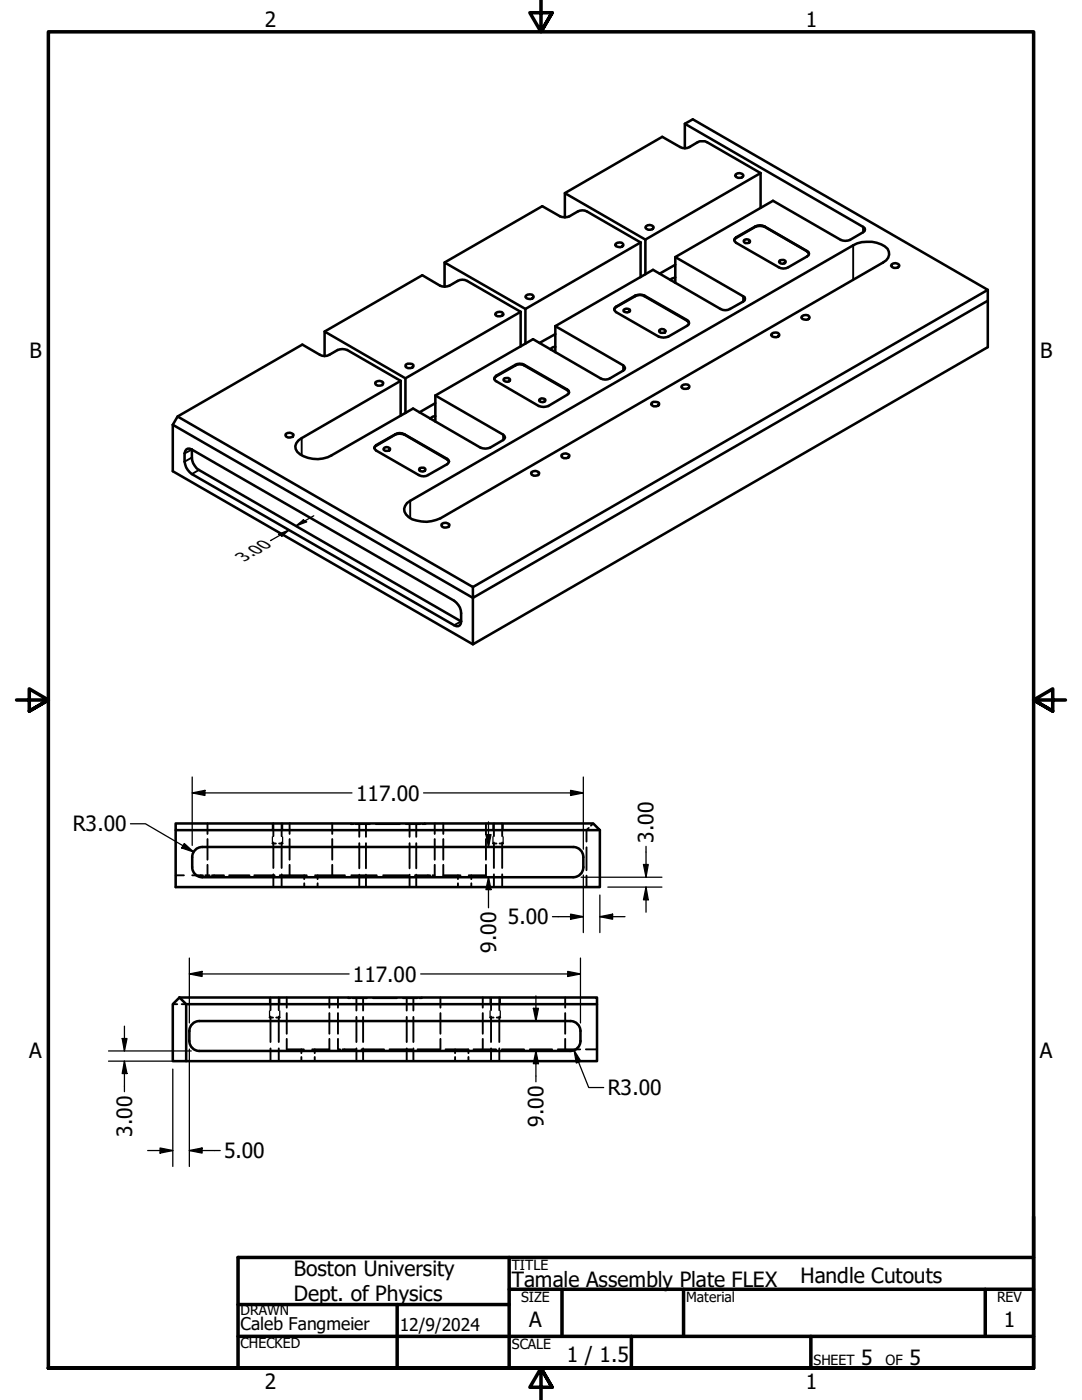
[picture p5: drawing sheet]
<svg xmlns="http://www.w3.org/2000/svg" width="216mm" height="279mm" viewBox="0 0 216 279" stroke-linecap="round" stroke-linejoin="round" font-family="sans-serif">
<!-- layer: Hidden (ANSI) -->
<g fill="none" stroke="#000" stroke-width=".38">
<path d="M35.1 174.7h1.6M38.4 174.7h2.1M41 174.7h.8M41.4 164.3v2.1M41.4 167.4v4.2M41.4 172.6v2.1M42.3 174.7h2.4M45.7 174.7h4.1M50.7 174.7h4.1M54.4 168.3h.7M54.5 164.3v2.6M54.5 168.1v5.1"/>
<path d="M54.5 174.5v2.5M55.7 168.3h.7M55.8 174.7h5.4M56.2 164.3v2.6M56.2 168.1v5.1M56.2 174.5v2.5M57.8 164.3v2.1M57.8 167.4v4.2M57.8 172.6v2.1M60.7 174.7v.8M60.7 176.3v.7M62.9 174.7h5.9"/>
<path d="M63.4 174.7v.8M63.4 176.3v.7M66.3 164.3v2.1M66.3 167.4v4.2M66.3 172.6v2.1M70 164.5h.5M70 164.3v.1M70.1 174.7h5.1M70.9 164.5h2.9M71.7 164.5v2.5M71.7 168.3v5M71.7 174.6v2.4"/>
<path d="M73 164.5v2.5M73 168.3v5M73 174.6v2.4M75 164.5h4.8M76.5 174.7h5M81 164.5h2.8M81.7 164.5v2.5M81.7 168.3v5M81.7 174.6v2.4M82.8 174.7h3.1M83.1 164.5v2.5M83.1 168.3v5"/>
<path d="M83.1 174.6v2.4M84.3 164.5h.4M84.7 164.3v.1M86.7 172.6v2.1h-.4M86.7 164.3v2.1M86.7 167.4v4.2M88.5 172.6v2.1h3.4M88.5 164.3v2.1M88.5 167.4v4.2M91.4 174.7v.8M91.4 176.3v.7M94 174.7v.8"/>
<path d="M94 176.3v.7M97 172.6v2.1h-3.5M97 164.3v2.1M97 167.4v4.2M98.4 168.3h.7M98.6 164.3v2.6M98.6 168.1v5.1M98.6 174.5v2.5M99.7 168.3h.7M100.2 164.3v2.6M100.2 168.1v5.1M100.2 174.5v2.5"/>
<path d="M117 169.1v4.6M117 174.8v2.2M117.5 165.2l-.5 .5v2.3M118.4 164.3l-.5 .5M54 199.1v2.5M55.6 199.1v2.5M57.2 199.1v2M65.7 199.1v2M67.4 199.1v2M69.5 199.1v.1h.4M70.4 199.2h2.8M71.1 199.2v2.5"/>
<path d="M72.5 199.2v2.5M74.4 199.2h4.8M80.4 199.2h2.8M81.2 199.2v2.5M82.5 199.2v2.5M84.1 199.1v.1h-.4M87.9 199.1v2M96.3 199.1v2M98 199.1v2.5M99.6 199.1v2.5M112.8 199.1v2M34.5 200.4h.9"/>
<path d="M36.3 200.4h.8M53.8 203.1h.7M54 202.9v5.1M54 209.2v2.6M55.1 203.1h.7M55.6 202.9v5.1M55.6 209.2v2.6M57.2 202.2v4.1M57.2 207.3v2.1h3.4M60.1 209.4v.8M60.1 210.9v.9M62.8 209.4v.8"/>
<path d="M62.8 210.9v.9M65.7 202.2v4.1M65.7 207.3v2.1h-3.4M67.4 207.3v2.1h.5M67.4 202.2v4.1M68.3 209.4h2.8M71.1 202.9v5.1M71.1 209.2v2.6M72.1 209.4h4.5M72.5 202.9v5.1M72.5 209.2v2.6M77.7 209.4h4.5"/>
<path d="M81.2 202.9v5.1M81.2 209.2v2.6M82.5 202.9v5.1M82.5 209.2v2.6M83.3 209.4h4.5M87.9 202.2v4.1M87.9 207.3v2.1M88.9 209.4h4.5M90.8 209.4v.8M90.8 210.9v.9M93.5 209.4v.8M93.5 210.9v.9"/>
<path d="M94.5 209.4h4.5M96.3 202.2v4.1M96.3 207.3v2.1M97.8 203.1h.7M98 202.9v5.1M98 209.2v2.6M99.1 203.1h.7M99.6 202.9v5.1M99.6 209.2v2.6M100.1 209.4h4.5M105.7 209.4h4.5M111.3 209.4h4.5"/>
<path d="M112.8 202.2v4.1M112.8 207.3v2.1M116.9 209.4h2.2"/>
</g>
<g fill="#000">
<circle cx="70" cy="164.5" r=".19"/>
<circle cx="84.7" cy="164.5" r=".19"/>
</g>
<!-- layer: Hidden Narrow (ANSI) -->
<g fill="none" stroke="#000" stroke-width=".25">
<path d="M54.4 164.3v1.4M54.4 167v1.3M56.4 164.3v1.4M56.4 167v1.3M98.4 164.3v1.4M98.4 167v1.3M100.4 164.3v1.4M100.4 167v1.3M53.8 199.1v1.3M55.8 199.1v1.3M97.8 199.1v1.3M99.8 199.1v1.3"/>
<path d="M53.8 201.7v1.4M55.8 201.7v1.4M97.8 201.7v1.4M99.8 201.7v1.4"/>
</g>
<!-- layer: Visible (ANSI) -->
<g fill="none" stroke="#000" stroke-width=".51">
<path d="M136.7 29.6v-4.9l35.8 20.8v.6l-2.9 1.8a2.32 2.32 0 0 1-1.8 0l-13.6-7.8-19.5 11.2v5.2M136.7 24.7l1.5-.9 58.9 34-102.7 59.4-59-34.1-.9 1.7M146.8 34.8a.95 .95 0 0 1 1.5 .3 1.01 1.01 0 0 1-1.6 0zM151.8 34.5l-10.7-6.1a2.48 2.48 0 0 0-1.9 0 3.3 3.3 0 0 1-3.1 1.1l-4-2.2-19.4 11.2M151.8 34.5v7M151.8 34.5l-23 13.3M88.7 57.2v-4.8l16.1 9.3M105 59a.95 .95 0 0 1 1.5 .3 1.01 1.01 0 0 1-1.7-.1zM112.7 43.4v-4.9l16.1 9.3M122.9 48.6a.95 .95 0 0 1 1.5 .4 1.01 1.01 0 0 1-1.7-.1zM127.8 48.4l-10.6-6.2a1.91 1.91 0 0 0-1.9 0 3.5 3.5 0 0 1-3.2 1.1l-3.9-2.2-19.5 11.3M127.8 48.4v6.9"/>
<path d="M127.8 48.4l-23 13.3M128.8 47.8v6.9M128.9 45.1a.95 .95 0 0 1 1.5 .4 1.01 1.01 0 0 1-1.6-.1zM134.7 51.3l13.9 8v.6l-2.9 1.8a1.91 1.91 0 0 1-1.9 0l-13.5-7.9-19.5 11.3M134.7 55.4l-.7 .2-.2 .3M134.7 52.8l-3.1 1.8M146.5 47.9l.4-.4 3.8-2.2a2.48 2.48 0 0 1 1.9 0l8.4 4.9 .4 .5M146.6 47.6l4.1-2.4a1.91 1.91 0 0 1 1.9 0l8.8 5.2v.5l-.4 .3-3.7 2.1a1.91 1.91 0 0 1-1.9 0l-8.5-4.8-.4-.6zM148.5 47.9l.9-.1 .3 .4a.72 .72 0 0 1-1.3-.1zM155.6 51.9a.74 .74 0 0 1 1.2 .4 .78 .78 0 0 1-1.4-.1zM177.9 52.8a.95 .95 0 0 1 1.6 .3 1.01 1.01 0 0 1-1.7-.1zM197.1 57.8v11.5l-102.7 59.3v-9.3l-59.9-34.5"/>
<path d="M64.8 71.1v-4.9l16.1 9.3M74.9 76.3a1.15 1.15 0 0 1 1.6 0v.3a.94 .94 0 0 1-1.6-.1zM79.9 76l-10.6-6.2a2.48 2.48 0 0 0-1.9 0 3.5 3.5 0 0 1-3.1 1.2l-4-2.2-24.9 14.3M79.9 76l-19.7 11.4a1.75 1.75 0 0 0-1.3 1.6 1.75 1.75 0 0 0 1 1.7 6.3 6.3 0 0 0 6.3 .2l16.2-9.4 13.5 7.8a2.48 2.48 0 0 0 1.9 0l2.6-1.5 .4-.5-.2-.3-13.7-8.1M79.9 76v6.9M80.9 75.5v6.9M81 72.8a1.4 1.4 0 0 1 1.5 0v.4a1.04 1.04 0 0 1-1.6-.1zM86.9 78.9v5.2M98.6 75.6l.4-.5 3.8-2.1a1.79 1.79 0 0 1 1.8 0l8.6 4.9 .3 .5M98.7 75.2l4.1-2.4a1.79 1.79 0 0 1 1.8 0l8.9 5.2v.5l-.3 .3-3.8 2.2a2.48 2.48 0 0 1-1.9 0l-8.5-4.9-.4-.5zM98.9 62.5a.95 .95 0 0 1 1.6 .3 1.13 1.13 0 0 1-1.7-.1zM100.6 75.5a.74 .74 0 0 1 1.2 .4 .78 .78 0 0 1-1.3-.1z"/>
<path d="M103.9 62.2l-10.7-6.1a1.91 1.91 0 0 0-1.9 0 3.6 3.6 0 0 1-3.1 1.1l-3.9-2.3-19.5 11.3M103.9 62.2v7M103.9 62.2l-23 13.3M104.8 61.7v6.9M107.8 79.6l.3-.1 .4 .1 .3 .1v.2a.83 .83 0 0 1-1.2 .2v-.3zM110.8 65.1l13.8 8.1 .1 .3-.1 .3-2.9 1.7a1.91 1.91 0 0 1-1.9 0l-13.4-7.8-19.5 11.2M110.8 69.2l-.4 .1-.5 .4M110.8 65.1v5.2M110.8 66.7l-3.2 1.8M122.6 61.8l.3-.5 3.8-2.2a1.79 1.79 0 0 1 1.9 0l8.5 4.9 .4 .5M122.7 61.4l4-2.4a2.32 2.32 0 0 1 1.9 0l8.8 5.1v.7l-.3 .2-3.8 2.2a2.48 2.48 0 0 1-1.9 0l-8.5-4.9-.3-.6zM124.4 61.9a.78 .78 0 0 1 1.3 .1 .78 .78 0 0 1-1.3-.1z"/>
<path d="M131.7 65.8a.78 .78 0 0 1 1.1 .3 .78 .78 0 0 1-1.3-.1zM136.1 77a1.07 1.07 0 0 1 1.4 0v.3a1.04 1.04 0 0 1-1.5-.1zM154 66.6a.95 .95 0 0 1 1.5 .3 1.01 1.01 0 0 1-1.6 0zM160 63.1a.95 .95 0 0 1 1.5 .3 1.01 1.01 0 0 1-1.6 0zM197.1 60l-102.7 59.3v-2.1M34.5 84.8v9.2l59.9 34.6M38.3 89.7l-.5-.2a.88 .88 0 0 0-1 1 3.9 3.9 0 0 0 1.5 4.1l52.8 30.4a.81 .81 0 0 0 .9-1M38.3 89.7a4.2 4.2 0 0 0 .9 3.8l52.8 30.5M38.3 89.7l52.3 30.2a3.3 3.3 0 0 1 1.4 2.5v1.6M57 86.6a1.15 1.15 0 0 1 1.5 .1v.2a.96 .96 0 0 1-1.5 0zM74.7 89.4l.4-.4 3.8-2.3a2.32 2.32 0 0 1 1.8 0l8.5 5 .4 .4M74.8 89.1l4.1-2.4a1.79 1.79 0 0 1 1.8 0l8.8 5.1 .1 .3-.4 .5-3.8 2.2a1.79 1.79 0 0 1-1.8 0l-8.5-4.9-.4-.5z"/>
<path d="M76.7 89.3a.78 .78 0 0 1 1.2 .4 .81 .81 0 0 1-1.4-.1zM83.8 93.4l.8-.1 .3 .5a.83 .83 0 0 1-1.2 .1zM86.9 83.1h-.5l-.5 .5M86.9 80.5l-3.2 1.8M106 94.2a1.15 1.15 0 0 1 1.6 .1v.3a.96 .96 0 0 1-1.6-.1zM112.1 90.7a1.15 1.15 0 0 1 1.5 .1v.3a.94 .94 0 0 1-1.6-.1zM130 80.4a1.31 1.31 0 0 1 1.5 .1v.3a1.04 1.04 0 0 1-1.6-.1zM81.2 100.4l89-51.4a6 6 0 0 1 6.9 .7 1.8 1.8 0 0 1-.9 2.7l-88.3 51a6.5 6.5 0 0 1-6.4-.2 1.74 1.74 0 0 1-.3-2.8zM88.1 104.6a1.15 1.15 0 0 1 1.6 0v.3a.96 .96 0 0 1-1.6-.1zM35.1 165.7v11.3h84.6v-11.3M35.1 164.3h83.3l1.3 1.4h-84.6zM40.4 169a2 2 0 0 0-2 2v2a2 2 0 0 0 2 2.1"/>
<path d="M40.4 169h74a2 2 0 0 1 2 2.1 3.6 3.6 0 0 1-.6 3.4l-.9 .5-.5 .1h-74M35.8 199.1h83.3v1.3h-82M34.5 200.4l1.3-1.3 1.3 1.3v11.4h-2.6zM37.8 207.7a2 2 0 0 0 2 2M37.8 205.7v2.1M39.8 203.8a2 2 0 0 0-2 2M39.8 209.7h74M39.8 203.8h74M113.8 203.8a2 2 0 0 1 2 2M115.8 205.7v2.1M115.8 207.7a2 2 0 0 1-2 2M119.1 200.4v11.4h-82"/>
</g>
<!-- layer: Visible Narrow (ANSI) -->
<g fill="none" stroke="#000" stroke-width=".38">
<path d="M126.7 59v.1M128.6 59v.1M146.9 47.4v.1M148.3 59.1v1.1M150.7 45.2v.1M152.6 45.2v.1M161 50.1v.1M170.2 49v6.9M172.2 45.3v1.1M99 75v.1M102.8 72.8v.2M104.6 72.8v.2"/>
<path d="M113.2 77.7v.2M122.9 61.2v.1M124.3 72.9v1.1M137.1 63.9v.1M38.3 89.7l-1.5 .8M38.3 91.3l-1.5 .8M39.7 93.8l-1.4 .8M60.2 87.4v3.5M75.1 88.8v.2M78.9 86.7h.1M80.7 86.7h.1M81.9 99.9v3.5"/>
<path d="M89.2 91.6v.1M100.4 86.7v1.1M92 124l-1.4 .8"/>
</g>
<!-- layer: Border (ANSI) -->
<g fill="none" stroke="#000" stroke-width=".7">
<path d="M107.9 0v6.4l-2.2-3.9h4.5l-2.3 3.9 2.3-3.9M3.3 139.7h6.4l-3.9-2.2v4.4l3.9-2.2-3.9 2.2M212.6 139.7h-6.4l3.9-2.2v4.4l-3.9-2.2 3.9 2.2M101.6 257.3h104.6M101.6 251v22M112.1 257.3v9.4M136.4 257.3v9.4M196.6 257.3v9.4M206.2 242.8v30.2h-158.7v-22h158.7M9.7 273v-266.6h196.5v266.6h-196.5h196.5M47.5 260.3h54.1M47.5 266.7h158.7"/>
<path d="M79.2 260.3v12.7M110.2 276.9l-2.3-3.9 2.3 3.9h-4.5l2.2-3.9v6.4M126 266.7v6.3M161.8 266.7v6.3"/>
</g>
<!-- layer: Dimension (ANSI) -->
<g fill="none" stroke="#000" stroke-width=".25">
<path d="M55.6 106.6l2.1-.8-1.4 1.2zM57.7 105.8l-3.7 2.1M59.1 105l1.4-1.2 .7 .3zM62.6 102.9l-3.5 2.1M38.4 158.2l2.5-.5v1.1zM38.4 158.2h31.8M38.4 155.1v13.6M84.5 158.2h31.9M113.9 157.7l2.5 .5-2.5 .6zM116.4 155.1v14.4M26 164.4h3l9.7 5.7M36.8 168.3l1.9 1.8-2.4-.9z"/>
<path d="M97 166.6h1l-.5 2.4zM97.5 175.1l.5 2.4h-1zM97.5 164v5M97.5 175.1v6.1M116 175.1h16.1M116.4 174.6v11.5M119.7 178.6v7.5M121.3 177h10.8M128.4 172.5h.9l-.4 2.6zM128.9 177l.4 2.6h-.9zM128.9 168.9v6.2M128.9 177v5.1"/>
<path d="M37.8 194.4l2.5-.5v1zM37.8 191.2v13M37.8 194.4h31.9M83.9 194.4h31.9M106.9 198.8v5M110.2 182.9h6.2M113.3 193.9l2.5 .5-2.5 .5zM113.9 182.4l2.5 .5-2.5 .6zM115.8 191.2v13M119.7 182.9l2.5-.5v1.1zM119.7 182.9h5M21.7 211.8h13.8"/>
<path d="M21.7 209.7h16.5M24.4 207.3h.9l-.5 2.4zM24.8 211.8l.5 2.4h-.9zM24.8 204.8v4.9M24.8 211.8v6.1M34.5 213.4v19.4M37.8 209.4v23.4M106.4 201.2h1l-.5 2.6zM106.9 209.7l.5 2.6h-1zM106.9 209.7v6.2M114.6 209.6l1.3 2.2-.9 .4zM114.6 209.6l2.9 7.4h3"/>
<path d="M29.5 229.6h5M31.9 229.1l2.6 .5-2.6 .5zM37.8 229.6l2.5-.5v1zM37.8 229.6h6.1"/>
</g>
<g fill="#000">
<path d="M55.6 106.6l2.1-.8-1.4 1.2zM59.1 105l1.4-1.2 .7 .3zM38.4 158.2l2.5-.5v1.1zM113.9 157.7l2.5 .5-2.5 .6zM36.8 168.3l1.9 1.8-2.4-.9zM97 166.6h1l-.5 2.4zM97.5 175.1l.5 2.4h-1zM128.4 172.5h.9l-.4 2.6zM128.9 177l.4 2.6h-.9zM37.8 194.4l2.5-.5v1zM113.3 193.9l2.5 .5-2.5 .5zM113.9 182.4l2.5 .5-2.5 .6z"/>
<path d="M119.7 182.9l2.5-.5v1.1zM24.4 207.3h.9l-.5 2.4zM24.8 211.8l.5 2.4h-.9zM106.4 201.2h1l-.5 2.6zM106.9 209.7l.5 2.6h-1zM114.6 209.6l1.3 2.2-.9 .4zM31.9 229.1l2.6 .5-2.6 .5zM37.8 229.6l2.5-.5v1z"/>
</g>
<g font-size="4.2">
<text x="52.8" y="5.3">2</text>
<text x="160.8" y="5.3">1</text>
<text x="5.9" y="71.4">B</text>
<text x="207.6" y="71.4">B</text>
<text x="71.1" y="159.8">117.00</text>
<text x="14.5" y="165.9">R3.00</text>
<text x="130.4" y="168.1" transform="rotate(-90 130.4 168.1)">3.00</text>
<text x="101.3" y="184.5">5.00</text>
<text x="99" y="190.1" transform="rotate(-90 99 190.1)">9.00</text>
<text x="70.4" y="195.9">117.00</text>
<text x="5.8" y="211.1">A</text>
<text x="207.5" y="211.1">A</text>
<text x="121.3" y="218.6">R3.00</text>
<text x="26.4" y="226.8" transform="rotate(-90 26.4 226.8)">3.00</text>
<text x="108.5" y="224.9" transform="rotate(-90 108.5 224.9)">9.00</text>
<text x="44.7" y="231.1">5.00</text>
<text x="58.6" y="254.6">Boston University</text>
<text x="102.1" y="256.8">Tamale Assembly Plate FLEX</text>
<text x="159.7" y="256">Handle Cutouts</text>
<text x="58.6" y="259.6">Dept. of Physics</text>
<text x="105.6" y="264.8">A</text>
<text x="200.3" y="264.8">1</text>
<text x="113.1" y="271.9">1 / 1.5</text>
<text x="171.8" y="272.5">5</text>
<text x="181.5" y="272.5">5</text>
<text x="52.8" y="277.1">2</text>
<text x="160.8" y="277.1">1</text>
</g>
<g font-size="3.5">
<text x="48" y="265.4">Caleb Fangmeier</text>
<text x="79.8" y="265.6">12/9/2024</text>
</g>
<text font-size="3.4" x="48.7" y="112.2" transform="rotate(-30 48.7 112.2)">3.00</text>
<g font-size="2.8">
<text x="102.1" y="253.4">TITLE</text>
<text x="48" y="262.4">DRAWN</text>
<text x="104" y="259.9">SIZE</text>
<text x="136.9" y="259.9">Material</text>
<text x="198.9" y="259.8">REV</text>
<text x="48" y="269">CHECKED</text>
<text x="102.1" y="269.3">SCALE</text>
<text x="162.3" y="272.5">SHEET</text>
<text x="176.7" y="272.5">OF</text>
</g>
</svg>
